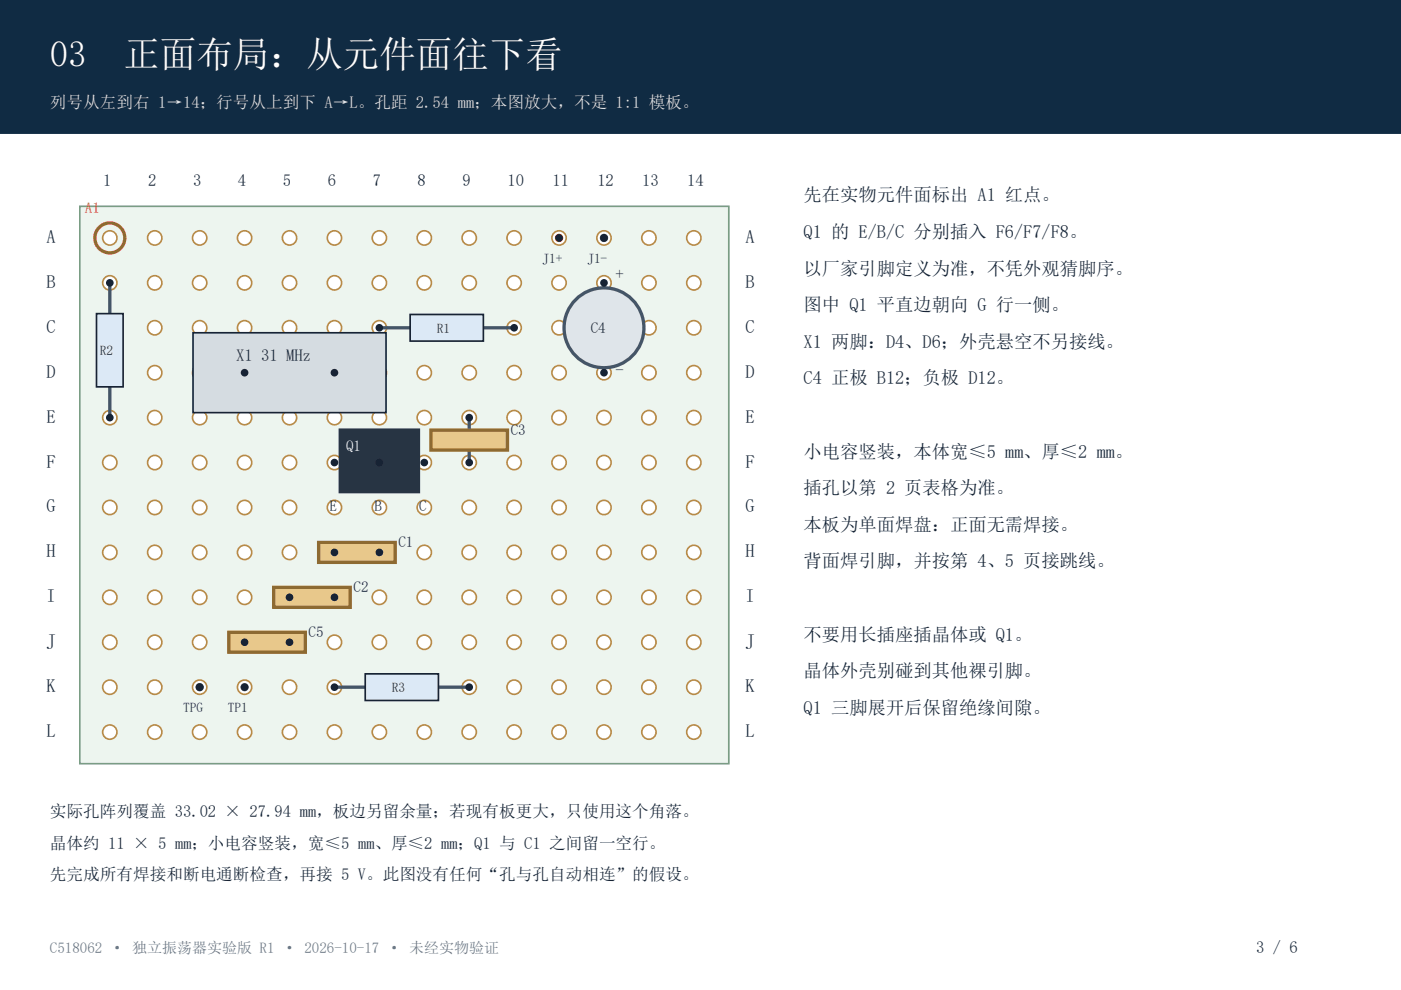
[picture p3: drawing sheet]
<svg xmlns="http://www.w3.org/2000/svg" width="297mm" height="210mm" viewBox="0 0 297 210" stroke-linecap="round" stroke-linejoin="round" font-family="sans-serif">
<path d="M0 0h297v28.2h-297z" fill-rule="evenodd" fill="#102b43" stroke="#102b43" stroke-width=".35"/>
<path d="M16.9 43.7h137.6v118.2h-137.6z" fill-rule="evenodd" fill="#edf5ef" stroke="#7a9d84" stroke-width=".35"/>
<g fill="#fff" stroke="#b78b49" stroke-width=".35">
<circle cx="23.3" cy="50.4" r="1.52"/>
<circle cx="32.8" cy="50.4" r="1.52"/>
<circle cx="42.3" cy="50.4" r="1.52"/>
<circle cx="51.9" cy="50.4" r="1.52"/>
<circle cx="61.4" cy="50.4" r="1.52"/>
<circle cx="70.9" cy="50.4" r="1.52"/>
<circle cx="80.4" cy="50.4" r="1.52"/>
<circle cx="90" cy="50.4" r="1.52"/>
<circle cx="99.5" cy="50.4" r="1.52"/>
<circle cx="109" cy="50.4" r="1.52"/>
<circle cx="118.5" cy="50.4" r="1.52"/>
<circle cx="128.1" cy="50.4" r="1.52"/>
<circle cx="137.6" cy="50.4" r="1.52"/>
<circle cx="147.1" cy="50.4" r="1.52"/>
<circle cx="23.3" cy="60" r="1.52"/>
<circle cx="32.8" cy="60" r="1.52"/>
<circle cx="42.3" cy="60" r="1.52"/>
<circle cx="51.9" cy="60" r="1.52"/>
<circle cx="61.4" cy="60" r="1.52"/>
<circle cx="70.9" cy="60" r="1.52"/>
<circle cx="80.4" cy="60" r="1.52"/>
<circle cx="90" cy="60" r="1.52"/>
<circle cx="99.5" cy="60" r="1.52"/>
<circle cx="109" cy="60" r="1.52"/>
<circle cx="118.5" cy="60" r="1.52"/>
<circle cx="128.1" cy="60" r="1.52"/>
<circle cx="137.6" cy="60" r="1.52"/>
<circle cx="147.1" cy="60" r="1.52"/>
<circle cx="23.3" cy="69.5" r="1.52"/>
<circle cx="32.8" cy="69.5" r="1.52"/>
<circle cx="42.3" cy="69.5" r="1.52"/>
<circle cx="51.9" cy="69.5" r="1.52"/>
<circle cx="61.4" cy="69.5" r="1.52"/>
<circle cx="70.9" cy="69.5" r="1.52"/>
<circle cx="80.4" cy="69.5" r="1.52"/>
<circle cx="90" cy="69.5" r="1.52"/>
<circle cx="99.5" cy="69.5" r="1.52"/>
<circle cx="109" cy="69.5" r="1.52"/>
<circle cx="118.5" cy="69.5" r="1.52"/>
<circle cx="128.1" cy="69.5" r="1.52"/>
<circle cx="137.6" cy="69.5" r="1.52"/>
<circle cx="147.1" cy="69.5" r="1.52"/>
<circle cx="23.3" cy="79" r="1.52"/>
<circle cx="32.8" cy="79" r="1.52"/>
<circle cx="42.3" cy="79" r="1.52"/>
<circle cx="51.9" cy="79" r="1.52"/>
<circle cx="61.4" cy="79" r="1.52"/>
<circle cx="70.9" cy="79" r="1.52"/>
<circle cx="80.4" cy="79" r="1.52"/>
<circle cx="90" cy="79" r="1.52"/>
<circle cx="99.5" cy="79" r="1.52"/>
<circle cx="109" cy="79" r="1.52"/>
<circle cx="118.5" cy="79" r="1.52"/>
<circle cx="128.1" cy="79" r="1.52"/>
<circle cx="137.6" cy="79" r="1.52"/>
<circle cx="147.1" cy="79" r="1.52"/>
<circle cx="23.3" cy="88.5" r="1.52"/>
<circle cx="32.8" cy="88.5" r="1.52"/>
<circle cx="42.3" cy="88.5" r="1.52"/>
<circle cx="51.9" cy="88.5" r="1.52"/>
<circle cx="61.4" cy="88.5" r="1.52"/>
<circle cx="70.9" cy="88.5" r="1.52"/>
<circle cx="80.4" cy="88.5" r="1.52"/>
<circle cx="90" cy="88.5" r="1.52"/>
<circle cx="99.5" cy="88.5" r="1.52"/>
<circle cx="109" cy="88.5" r="1.52"/>
<circle cx="118.5" cy="88.5" r="1.52"/>
<circle cx="128.1" cy="88.5" r="1.52"/>
<circle cx="137.6" cy="88.5" r="1.52"/>
<circle cx="147.1" cy="88.5" r="1.52"/>
<circle cx="23.3" cy="98.1" r="1.52"/>
<circle cx="32.8" cy="98.1" r="1.52"/>
<circle cx="42.3" cy="98.1" r="1.52"/>
<circle cx="51.9" cy="98.1" r="1.52"/>
<circle cx="61.4" cy="98.1" r="1.52"/>
<circle cx="70.9" cy="98.1" r="1.52"/>
<circle cx="80.4" cy="98.1" r="1.52"/>
<circle cx="90" cy="98.1" r="1.52"/>
<circle cx="99.5" cy="98.1" r="1.52"/>
<circle cx="109" cy="98.1" r="1.52"/>
<circle cx="118.5" cy="98.1" r="1.52"/>
<circle cx="128.1" cy="98.1" r="1.52"/>
<circle cx="137.6" cy="98.1" r="1.52"/>
<circle cx="147.1" cy="98.1" r="1.52"/>
<circle cx="23.3" cy="107.6" r="1.52"/>
<circle cx="32.8" cy="107.6" r="1.52"/>
<circle cx="42.3" cy="107.6" r="1.52"/>
<circle cx="51.9" cy="107.6" r="1.52"/>
<circle cx="61.4" cy="107.6" r="1.52"/>
<circle cx="70.9" cy="107.6" r="1.52"/>
<circle cx="80.4" cy="107.6" r="1.52"/>
<circle cx="90" cy="107.6" r="1.52"/>
<circle cx="99.5" cy="107.6" r="1.52"/>
<circle cx="109" cy="107.6" r="1.52"/>
<circle cx="118.5" cy="107.6" r="1.52"/>
<circle cx="128.1" cy="107.6" r="1.52"/>
<circle cx="137.6" cy="107.6" r="1.52"/>
<circle cx="147.1" cy="107.6" r="1.52"/>
<circle cx="23.3" cy="117.1" r="1.52"/>
<circle cx="32.8" cy="117.1" r="1.52"/>
<circle cx="42.3" cy="117.1" r="1.52"/>
<circle cx="51.9" cy="117.1" r="1.52"/>
<circle cx="61.4" cy="117.1" r="1.52"/>
<circle cx="70.9" cy="117.1" r="1.52"/>
<circle cx="80.4" cy="117.1" r="1.52"/>
<circle cx="90" cy="117.1" r="1.52"/>
<circle cx="99.5" cy="117.1" r="1.52"/>
<circle cx="109" cy="117.1" r="1.52"/>
<circle cx="118.5" cy="117.1" r="1.52"/>
<circle cx="128.1" cy="117.1" r="1.52"/>
<circle cx="137.6" cy="117.1" r="1.52"/>
<circle cx="147.1" cy="117.1" r="1.52"/>
<circle cx="23.3" cy="126.6" r="1.52"/>
<circle cx="32.8" cy="126.6" r="1.52"/>
<circle cx="42.3" cy="126.6" r="1.52"/>
<circle cx="51.9" cy="126.6" r="1.52"/>
<circle cx="61.4" cy="126.6" r="1.52"/>
<circle cx="70.9" cy="126.6" r="1.52"/>
<circle cx="80.4" cy="126.6" r="1.52"/>
<circle cx="90" cy="126.6" r="1.52"/>
<circle cx="99.5" cy="126.6" r="1.52"/>
<circle cx="109" cy="126.6" r="1.52"/>
<circle cx="118.5" cy="126.6" r="1.52"/>
<circle cx="128.1" cy="126.6" r="1.52"/>
<circle cx="137.6" cy="126.6" r="1.52"/>
<circle cx="147.1" cy="126.6" r="1.52"/>
<circle cx="23.3" cy="136.2" r="1.52"/>
<circle cx="32.8" cy="136.2" r="1.52"/>
<circle cx="42.3" cy="136.2" r="1.52"/>
<circle cx="51.9" cy="136.2" r="1.52"/>
<circle cx="61.4" cy="136.2" r="1.52"/>
<circle cx="70.9" cy="136.2" r="1.52"/>
<circle cx="80.4" cy="136.2" r="1.52"/>
<circle cx="90" cy="136.2" r="1.52"/>
<circle cx="99.5" cy="136.2" r="1.52"/>
<circle cx="109" cy="136.2" r="1.52"/>
<circle cx="118.5" cy="136.2" r="1.52"/>
<circle cx="128.1" cy="136.2" r="1.52"/>
<circle cx="137.6" cy="136.2" r="1.52"/>
<circle cx="147.1" cy="136.2" r="1.52"/>
<circle cx="23.3" cy="145.7" r="1.52"/>
<circle cx="32.8" cy="145.7" r="1.52"/>
<circle cx="42.3" cy="145.7" r="1.52"/>
<circle cx="51.9" cy="145.7" r="1.52"/>
<circle cx="61.4" cy="145.7" r="1.52"/>
<circle cx="70.9" cy="145.7" r="1.52"/>
<circle cx="80.4" cy="145.7" r="1.52"/>
<circle cx="90" cy="145.7" r="1.52"/>
<circle cx="99.5" cy="145.7" r="1.52"/>
<circle cx="109" cy="145.7" r="1.52"/>
<circle cx="118.5" cy="145.7" r="1.52"/>
<circle cx="128.1" cy="145.7" r="1.52"/>
<circle cx="137.6" cy="145.7" r="1.52"/>
<circle cx="147.1" cy="145.7" r="1.52"/>
<circle cx="23.3" cy="155.2" r="1.52"/>
<circle cx="32.8" cy="155.2" r="1.52"/>
<circle cx="42.3" cy="155.2" r="1.52"/>
<circle cx="51.9" cy="155.2" r="1.52"/>
<circle cx="61.4" cy="155.2" r="1.52"/>
<circle cx="70.9" cy="155.2" r="1.52"/>
<circle cx="80.4" cy="155.2" r="1.52"/>
<circle cx="90" cy="155.2" r="1.52"/>
<circle cx="99.5" cy="155.2" r="1.52"/>
<circle cx="109" cy="155.2" r="1.52"/>
<circle cx="118.5" cy="155.2" r="1.52"/>
<circle cx="128.1" cy="155.2" r="1.52"/>
<circle cx="137.6" cy="155.2" r="1.52"/>
<circle cx="147.1" cy="155.2" r="1.52"/>
</g>
<circle cx="23.3" cy="50.4" r="3.2" fill="none" stroke="#dc2626" stroke-width=".71" stroke-linecap="butt"/>
<path d="M51.9 79h19" fill="none" stroke="#475569" stroke-width=".71" stroke-linecap="butt"/>
<path d="M40.9 70.6h40.9v16.9h-40.9z" fill-rule="evenodd" fill="#d5dce1" stroke="#172334" stroke-width=".35"/>
<g fill="#172334">
<circle cx="51.9" cy="79" r=".81"/>
<circle cx="70.9" cy="79" r=".81"/>
</g>
<path d="M72 91h16.9v13.4h-16.9z" fill-rule="evenodd" fill="#273443" stroke="#273443" stroke-width=".35"/>
<g fill="#172334">
<circle cx="70.9" cy="98.1" r=".81"/>
<circle cx="80.4" cy="98.1" r=".81"/>
<circle cx="90" cy="98.1" r=".81"/>
</g>
<path d="M80.4 69.5h28.6" fill="none" stroke="#475569" stroke-width=".71" stroke-linecap="butt"/>
<path d="M87 66.7h15.5v5.6h-15.5z" fill-rule="evenodd" fill="#dce9f6" stroke="#172334" stroke-width=".35"/>
<g fill="#172334">
<circle cx="80.4" cy="69.5" r=".81"/>
<circle cx="109" cy="69.5" r=".81"/>
</g>
<path d="M23.3 60v28.5" fill="none" stroke="#475569" stroke-width=".71" stroke-linecap="butt"/>
<path d="M20.5 66.5h5.6v15.5h-5.6z" fill-rule="evenodd" fill="#dce9f6" stroke="#172334" stroke-width=".35"/>
<g fill="#172334">
<circle cx="23.3" cy="60" r=".81"/>
<circle cx="23.3" cy="88.5" r=".81"/>
</g>
<path d="M70.9 145.7h28.6" fill="none" stroke="#475569" stroke-width=".71" stroke-linecap="butt"/>
<path d="M77.4 142.9h15.6v5.6h-15.6z" fill-rule="evenodd" fill="#dce9f6" stroke="#172334" stroke-width=".35"/>
<g fill="#172334">
<circle cx="70.9" cy="145.7" r=".81"/>
<circle cx="99.5" cy="145.7" r=".81"/>
</g>
<path d="M70.9 117.1h9.5" fill="none" stroke="#475569" stroke-width=".71" stroke-linecap="butt"/>
<path d="M67.6 115h16.2v4.2h-16.2z" fill-rule="evenodd" fill="#e8c88b" stroke="#8d6a32" stroke-width=".71" stroke-linecap="butt"/>
<g fill="#172334">
<circle cx="70.9" cy="117.1" r=".81"/>
<circle cx="80.4" cy="117.1" r=".81"/>
</g>
<path d="M61.4 126.6h9.5" fill="none" stroke="#475569" stroke-width=".71" stroke-linecap="butt"/>
<path d="M58 124.5h16.3v4.3h-16.3z" fill-rule="evenodd" fill="#e8c88b" stroke="#8d6a32" stroke-width=".71" stroke-linecap="butt"/>
<g fill="#172334">
<circle cx="61.4" cy="126.6" r=".81"/>
<circle cx="70.9" cy="126.6" r=".81"/>
</g>
<path d="M99.5 88.5v9.6" fill="none" stroke="#475569" stroke-width=".71" stroke-linecap="butt"/>
<path d="M91.4 91.2h16.2v4.2h-16.2z" fill-rule="evenodd" fill="#e8c88b" stroke="#8d6a32" stroke-width=".71" stroke-linecap="butt"/>
<g fill="#172334">
<circle cx="99.5" cy="88.5" r=".81"/>
<circle cx="99.5" cy="98.1" r=".81"/>
</g>
<path d="M128.1 60v19" fill="none" stroke="#475569" stroke-width=".71" stroke-linecap="butt"/>
<circle cx="128.1" cy="69.5" r="8.5" fill="#dfe5ea" stroke="#475569" stroke-width=".71" stroke-linecap="butt"/>
<g fill="#172334">
<circle cx="128.1" cy="60" r=".81"/>
<circle cx="128.1" cy="79" r=".81"/>
</g>
<path d="M51.9 136.2h9.5" fill="none" stroke="#475569" stroke-width=".71" stroke-linecap="butt"/>
<path d="M48.5 134.1h16.2v4.2h-16.2z" fill-rule="evenodd" fill="#e8c88b" stroke="#8d6a32" stroke-width=".71" stroke-linecap="butt"/>
<g fill="#172334">
<circle cx="61.4" cy="136.2" r=".81"/>
<circle cx="51.9" cy="136.2" r=".81"/>
</g>
<circle cx="118.5" cy="50.4" r=".88" fill="#c53531"/>
<circle cx="128.1" cy="50.4" r=".88" fill="#334155"/>
<g fill="#172334">
<circle cx="118.5" cy="50.4" r=".81"/>
<circle cx="128.1" cy="50.4" r=".81"/>
</g>
<circle cx="51.9" cy="145.7" r=".88" fill="#8a36ad"/>
<circle cx="51.9" cy="145.7" r=".81" fill="#172334"/>
<circle cx="42.3" cy="145.7" r=".88" fill="#334155"/>
<circle cx="42.3" cy="145.7" r=".81" fill="#172334"/>
<g font-size="7.8" fill="#fff">
<text x="10.6" y="14.1">03</text>
<text x="26.1" y="14.1">正面布局：从元件面往下看</text>
</g>
<g font-size="3.9" fill="#172334">
<text x="170.4" y="42.7">先在实物元件面标出 A1 红点。</text>
<text x="9.9" y="51.5">A</text>
<text x="158" y="51.5">A</text>
<text x="170.4" y="50.4">Q1 的 E/B/C 分别插入 F6/F7/F8。</text>
<text x="170.4" y="58.2">以厂家引脚定义为准，不凭外观猜脚序。</text>
<text x="9.9" y="61">B</text>
<text x="158" y="61">B</text>
<text x="170.4" y="66">图中 Q1 平直边朝向 G 行一侧。</text>
<text x="9.9" y="70.6">C</text>
<text x="158" y="70.6">C</text>
<text x="170.4" y="73.7">X1 两脚：D4、D6；外壳悬空不另接线。</text>
<text x="9.9" y="80.1">D</text>
<text x="158" y="80.1">D</text>
<text x="170.4" y="81.5">C4 正极 B12；负极 D12。</text>
<text x="9.9" y="89.6">E</text>
<text x="158" y="89.6">E</text>
<text x="9.9" y="99.1">F</text>
<text x="158" y="99.1">F</text>
<text x="170.4" y="97">小电容竖装，本体宽≤5 mm、厚≤2 mm。</text>
<text x="170.4" y="104.8">插孔以第 2 页表格为准。</text>
<text x="9.9" y="108.7">G</text>
<text x="158" y="108.7">G</text>
<text x="170.4" y="112.5">本板为单面焊盘：正面无需焊接。</text>
<text x="9.9" y="118.2">H</text>
<text x="158" y="118.2">H</text>
<text x="170.4" y="120.3">背面焊引脚，并按第 4、5 页接跳线。</text>
<text x="9.9" y="127.7">I</text>
<text x="158" y="127.7">I</text>
<text x="9.9" y="137.2">J</text>
<text x="158" y="137.2">J</text>
<text x="170.4" y="135.8">不要用长插座插晶体或 Q1。</text>
<text x="170.4" y="143.6">晶体外壳别碰到其他裸引脚。</text>
<text x="9.9" y="146.8">K</text>
<text x="158" y="146.8">K</text>
<text x="170.4" y="151.3">Q1 三脚展开后保留绝缘间隙。</text>
<text x="9.9" y="156.3">L</text>
<text x="158" y="156.3">L</text>
</g>
<text font-size="3.5" fill="#d9e5ee" x="10.6" y="22.9">列号从左到右 1→14；行号从上到下 A→L。孔距 2.54 mm；本图放大，不是 1:1 模板。</text>
<g font-size="3.5" fill="#172334">
<text x="21.9" y="39.5">1</text>
<text x="31.4" y="39.5">2</text>
<text x="40.9" y="39.5">3</text>
<text x="50.4" y="39.5">4</text>
<text x="60" y="39.5">5</text>
<text x="69.5" y="39.5">6</text>
<text x="79" y="39.5">7</text>
<text x="88.5" y="39.5">8</text>
<text x="98.1" y="39.5">9</text>
<text x="107.6" y="39.5">10</text>
<text x="117.1" y="39.5">11</text>
<text x="126.6" y="39.5">12</text>
<text x="136.2" y="39.5">13</text>
<text x="145.7" y="39.5">14</text>
<text x="130.5" y="59.3">+</text>
<text x="50.1" y="76.6">X1 31 MHz</text>
<text x="130.5" y="79.7">-</text>
<text x="10.6" y="173.2">实际孔阵列覆盖 33.02 × 27.94 mm，板边另留余量；若现有板更大，只使用这个角落。</text>
<text x="10.6" y="179.9">晶体约 11 × 5 mm；小电容竖装，宽≤5 mm、厚≤2 mm；Q1 与 C1 之间留一空行。</text>
<text x="10.6" y="186.6">先完成所有焊接和断电通断检查，再接 5 V。此图没有任何“孔与孔自动相连”的假设。</text>
<text x="266.3" y="202.1">3 / 6</text>
</g>
<text font-size="3.2" fill="#dc2626" x="18" y="45.2">A1</text>
<g font-size="3.2" fill="#172334">
<text x="125.2" y="70.6">C4</text>
<text x="108.3" y="92.3">C3</text>
<text x="69.8" y="108.3">E</text>
<text x="79.4" y="108.3">B</text>
<text x="88.9" y="108.3">C</text>
<text x="84.5" y="116.1">C1</text>
<text x="75" y="125.6">C2</text>
<text x="65.4" y="135.1">C5</text>
</g>
<text font-size="3.2" fill="#fff" x="73.4" y="95.6">Q1</text>
<text font-size="3.2" fill="#64748b" x="10.6" y="202.1">C518062 · 独立振荡器实验版 R1 · 2026-10-17 · 未经实物验证</text>
<g font-size="2.8" fill="#172334">
<text x="115" y="55.7">J1+</text>
<text x="124.5" y="55.7">J1-</text>
<text x="92.6" y="70.6">R1</text>
<text x="21.2" y="75.3">R2</text>
<text x="83.1" y="146.8">R3</text>
<text x="38.8" y="151">TPG</text>
<text x="48.3" y="151">TP1</text>
</g>
</svg>
